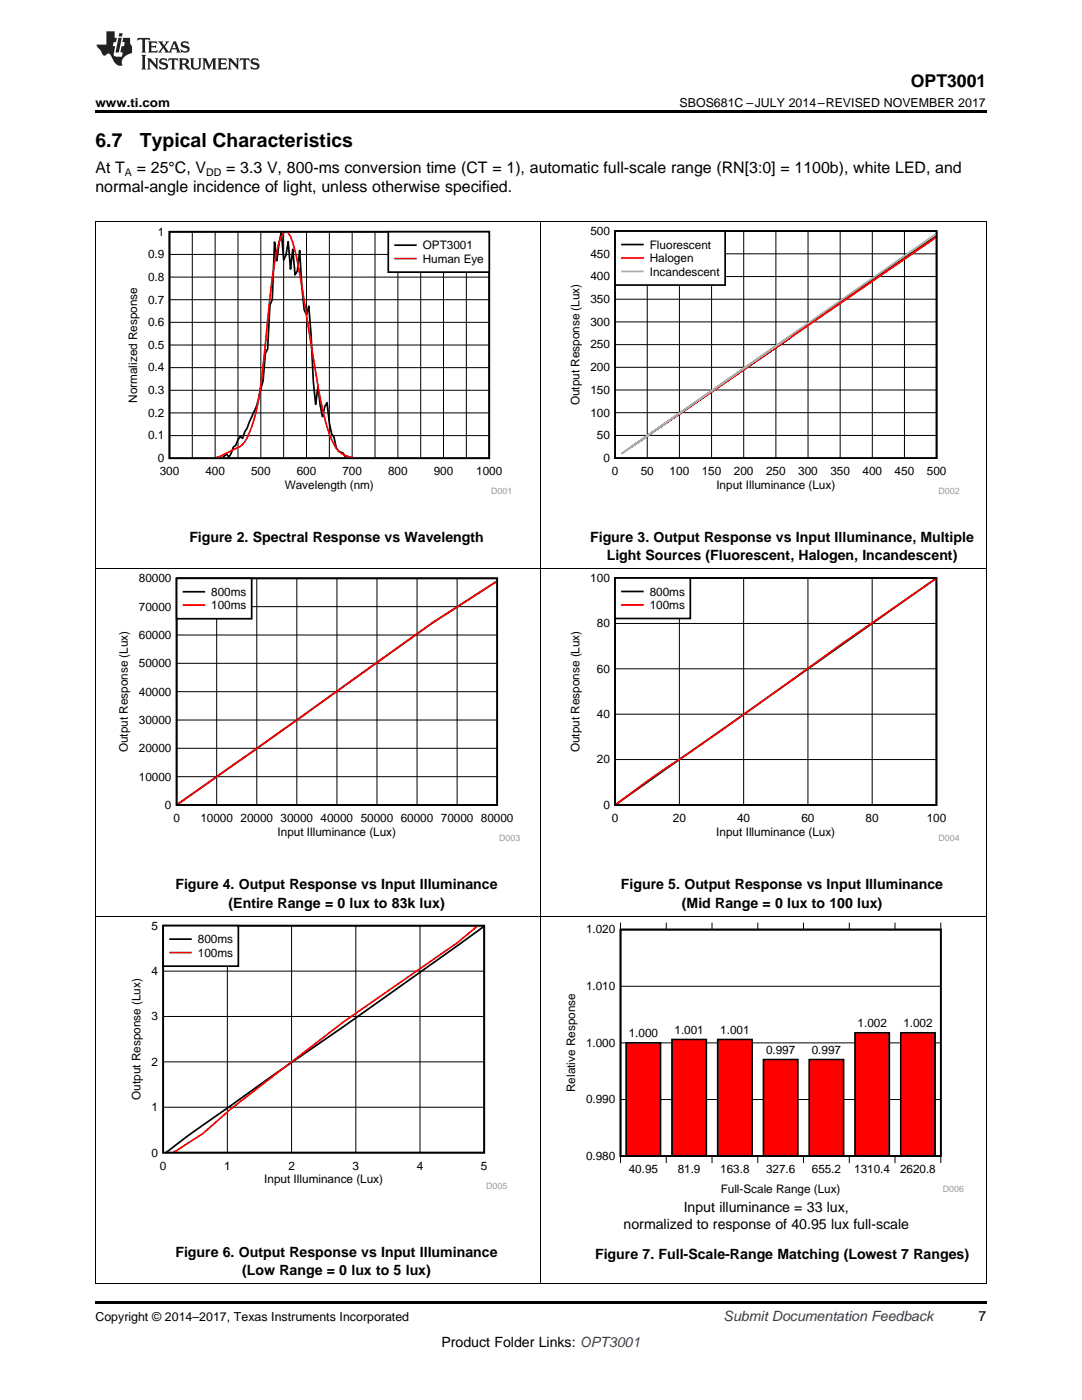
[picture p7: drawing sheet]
<svg xmlns="http://www.w3.org/2000/svg" width="216mm" height="279mm" viewBox="0 0 216 279" stroke-linecap="round" stroke-linejoin="round" font-family="sans-serif">
<path d="M19 259.7h177.8v.5h-177.8z" fill="#000"/>
<path d="M19.1 182.9v73.4M107.9 182.9v73.4M196.8 182.9v73.4M19 256.2h177.8" fill="none" stroke="#000" stroke-width=".2"/>
<path d="M112.5 184.1h79.8v54.5h-79.8z" fill-rule="evenodd" fill="#fff"/>
<path d="M123.8 185.5h63.9v45.2h-63.9z" fill="none" stroke="#000" stroke-width=".34"/>
<g fill="none" stroke="#000" stroke-width=".2">
<path d="M123.8 184.1v1.4h63.9v-1.4M123.8 196.8h63.9M132.9 184.1v1.4M142.1 184.1v1.4M151.2 184.1v1.4M160.3 184.1v1.4M169.5 184.1v1.4M178.6 184.1v1.4M123.8 219.4h63.9M123.8 208.1h63.9M123.8 232.1v-1.4h63.9v1.4M132.9 230.7v1.4"/>
<path d="M142.1 230.7v1.4M151.2 230.7v1.4M160.3 230.7v1.4M169.5 230.7v1.4M178.6 230.7v1.4"/>
</g>
<path d="M124.9 208.1h6.9v22.6h-6.9z" fill-rule="evenodd" fill="#f00"/>
<path d="M124.9 208.1h6.9v22.6h-6.9z" fill="none" stroke="#000" stroke-width=".34"/>
<path d="M134.1 207.5h6.8v23.2h-6.8z" fill-rule="evenodd" fill="#f00"/>
<path d="M134.1 207.5h6.8v23.2h-6.8z" fill="none" stroke="#000" stroke-width=".34"/>
<path d="M143.2 207.5h6.9v23.2h-6.9z" fill-rule="evenodd" fill="#f00"/>
<path d="M143.2 207.5h6.9v23.2h-6.9z" fill="none" stroke="#000" stroke-width=".34"/>
<path d="M152.3 211.5h6.9v19.2h-6.9z" fill-rule="evenodd" fill="#f00"/>
<path d="M152.3 211.5h6.9v19.2h-6.9z" fill="none" stroke="#000" stroke-width=".34"/>
<path d="M161.5 211.5h6.8v19.2h-6.8z" fill-rule="evenodd" fill="#f00"/>
<path d="M161.5 211.5h6.8v19.2h-6.8z" fill="none" stroke="#000" stroke-width=".34"/>
<path d="M170.6 206.1h6.9v24.6h-6.9z" fill-rule="evenodd" fill="#f00"/>
<path d="M170.6 206.1h6.8v24.6h-6.8z" fill="none" stroke="#000" stroke-width=".34"/>
<path d="M179.7 206.1h6.9v24.6h-6.9z" fill-rule="evenodd" fill="#f00"/>
<path d="M123.8 185.5h63.9v45.2h-63.9zM179.7 206.1h6.9v24.6h-6.9z" fill="none" stroke="#000" stroke-width=".34"/>
<path d="M25.8 183.8h75.4v53.4h-75.4z" fill-rule="evenodd" fill="#fff"/>
<path d="M32.6 184.7h64v45.3h-64zM96.4 185l-27.7 19.8-14.1 9.7-8.7 6.3a175.3 175.3 0 0 0-12.4 9l-.3 .1" fill="none" stroke="#000" stroke-width=".34"/>
<path d="M32.6 193.8h64M45.4 184.7v45.3M58.2 184.7v45.3M71 184.7v45.3M83.8 184.7v45.3M32.6 211.9h64M32.6 202.9h64M32.6 221h64" fill="none" stroke="#000" stroke-width=".2"/>
<path d="M95.2 184.9l-4 3.3-22.5 15.6-22.8 17.7-5.4 4.7-5.2 3.4-.7 .3" fill="none" stroke="#f00" stroke-width=".34"/>
<path d="M32.6 184.7h15v8.1h-15z" fill-rule="evenodd" fill="#fff"/>
<path d="M32.6 184.7h15v8.1h-15zM33.9 187.4h4.2" fill="none" stroke="#000" stroke-width=".34"/>
<path d="M33.9 190.1h4.2" fill="none" stroke="#f00" stroke-width=".34"/>
<path d="M19.1 113.5v69.4M107.9 113.5v69.4M196.8 113.5v69.4M19 182.9h177.8" fill="none" stroke="#000" stroke-width=".2"/>
<path d="M23.3 114.5h80.4v53.4h-80.4z" fill-rule="evenodd" fill="#fff"/>
<path d="M35.2 115.4h64v45.3h-64zM99 116.1l-12.8 8.3-50.7 36.1" fill="none" stroke="#000" stroke-width=".34"/>
<g fill="none" stroke="#000" stroke-width=".2">
<path d="M43.2 115.4v45.3M51.2 115.4v45.3M59.2 115.4v45.3M67.2 115.4v45.3M75.2 115.4v45.3M83.2 115.4v45.3M91.2 115.4v45.3M35.2 138h64M35.2 132.4h64M35.2 126.7h64M35.2 121.1h64M35.2 155h64"/>
<path d="M35.2 149.3h64M35.2 143.7h64"/>
</g>
<path d="M99 116.1l-12.8 8.2-25.8 18.6-24.9 17.6" fill="none" stroke="#f00" stroke-width=".34"/>
<path d="M35.2 115.4h15v8.1h-15z" fill-rule="evenodd" fill="#fff"/>
<path d="M35.2 115.4h15v8.1h-15zM36.6 118.1h4.2" fill="none" stroke="#000" stroke-width=".34"/>
<path d="M36.6 120.8h4.2" fill="none" stroke="#f00" stroke-width=".34"/>
<path d="M113.3 114.5h78.1v53.4h-78.1z" fill-rule="evenodd" fill="#fff"/>
<path d="M122.7 115.4h64.2v45.2h-64.2zM186.6 115.5l-63.6 45" fill="none" stroke="#000" stroke-width=".34"/>
<path d="M135.6 115.4v45.3M148.4 115.4v45.3M161.2 115.4v45.3M174 115.4v45.3M122.7 133.5h64.2M122.7 124.4h64.2M122.7 151.6h64.2M122.7 142.5h64.2" fill="none" stroke="#000" stroke-width=".2"/>
<path d="M186.7 115.5l-18.6 12.9a990 990 0 0 1-38.8 27.4l-6.3 4.7" fill="none" stroke="#f00" stroke-width=".34"/>
<path d="M122.7 115.4h15v8h-15z" fill-rule="evenodd" fill="#fff"/>
<path d="M122.7 115.4h15v8h-15zM124.1 118h4.2" fill="none" stroke="#000" stroke-width=".34"/>
<path d="M124.1 120.7h4.2" fill="none" stroke="#f00" stroke-width=".34"/>
<path d="M19.1 44.3v69.2M107.9 44.3v69.2M196.8 44.3v69.2M19 113.5h177.8" fill="none" stroke="#000" stroke-width=".2"/>
<path d="M25.1 45.4h76.7v53.2h-76.7z" fill-rule="evenodd" fill="#fff"/>
<path d="M33.8 46.3h63.8v45.1h-63.8zM56.1 46.4l-.9 5.6-.4-3.7-.5 11.5-.4 1.1-.5 8.8-.4 .8-.5 5.5a37.8 37.8 0 0 1-3.6 10.1l-.5 1.4-.5-.4-.4 .7-.5 1.1-.4 .3-.5 1.3-.4 .8-.5-.7-.8 .7M56.2 46.4l.4 5.5 .5-1 .4-2.7 .5 5.5 .4-3.9 .5 5.1 .4-.8 .5-4.1 .4 7.4 .5 4.4 .5 1.1 .4-1.8 .5 5.8 .4 9.3 .5 4.5 .4-3.5 .5 3.7 .4 2.2 .5-1.9 .5-.8 .4 4 .5 2.2 .4 .6 .5 2.1 .4 .7 .9 .4 .5 .8 .2 .1" fill="none" stroke="#000" stroke-width=".34"/>
<g fill="none" stroke="#000" stroke-width=".2">
<path d="M33.8 59.8h63.8M33.8 55.3h63.8M33.8 50.8h63.8M38.4 46.3v45.2M42.9 46.3v45.2M47.5 46.3v45.2M52 46.3v45.2M56.6 46.3v45.2M61.2 46.3v45.2M65.7 46.3v45.2M70.3 46.3v45.2M74.8 46.3v45.2"/>
<path d="M79.4 46.3v45.2M83.9 46.3v45.2M88.5 46.3v45.2M93.1 46.3v45.2M33.8 77.9h63.8M33.8 73.4h63.8M33.8 68.9h63.8M33.8 64.3h63.8M33.8 86.9h63.8M33.8 82.4h63.8"/>
</g>
<path d="M56.7 46.4l-.6 .8a32.1 32.1 0 0 0-1.8 8.3l-1.3 13.2a90.6 90.6 0 0 1-2.3 15.1 10.1 10.1 0 0 1-2.8 5.3l-3.6 1.8-1.1 .4M57.4 46.4l.1 .1a15.3 15.3 0 0 1 1.8 5.6l1.9 10.8a315 315 0 0 0 3.6 20.6 15.2 15.2 0 0 0 2.7 6.5l1.4 .9 1.5 .4" fill="none" stroke="#f00" stroke-width=".34"/>
<path d="M77.5 46.3h20.1v8h-20.1z" fill-rule="evenodd" fill="#fff"/>
<path d="M77.5 46.3h20.1v8h-20.1zM78.8 48.9h4.2" fill="none" stroke="#000" stroke-width=".34"/>
<path d="M78.8 51.6h4.2" fill="none" stroke="#f00" stroke-width=".34"/>
<path d="M113.3 45.2h78.1v53.4h-78.1z" fill-rule="evenodd" fill="#fff"/>
<path d="M122.7 46.1h64.2v45.3h-64.2zM186.7 47.2l-60.7 42 31.6-21.7-23.5 16" fill="none" stroke="#000" stroke-width=".34"/>
<g fill="none" stroke="#000" stroke-width=".2">
<path d="M122.7 59.7h64.2M122.7 55.2h64.2M122.7 50.7h64.2M129.2 46.1v45.3M135.6 46.1v45.3M142 46.1v45.3M148.4 46.1v45.3M154.8 46.1v45.3M161.2 46.1v45.3M167.6 46.1v45.3M174.1 46.1v45.3M180.5 46.1v45.3"/>
<path d="M122.7 77.8h64.2M122.7 73.3h64.2M122.7 68.8h64.2M122.7 64.2h64.2M122.7 86.9h64.2M122.7 82.4h64.2"/>
</g>
<path d="M152.2 71l-19.6 13.6 54.1-37.2-60.5 41.6 2.7-1.8" fill="none" stroke="#f00" stroke-width=".34"/>
<path d="M186.7 46.7l-62.7 43.8 10.4-7.2" fill="none" stroke="#aaa" stroke-width=".34"/>
<path d="M122.7 46.1h22v10.8h-22z" fill-rule="evenodd" fill="#fff"/>
<path d="M122.7 46.1h22v10.8h-22zM124.1 48.8h4.2" fill="none" stroke="#000" stroke-width=".34"/>
<path d="M124.1 51.5h4.2" fill="none" stroke="#f00" stroke-width=".34"/>
<path d="M124.1 54.2h4.2" fill="none" stroke="#aaa" stroke-width=".34"/>
<path d="M19 44.3h177.8" fill="none" stroke="#000" stroke-width=".2"/>
<path d="M19 22h177.8v.5h-177.8z" fill="#000"/>
<g fill="#231f20">
<path d="M27.5 7.6l-.1 .5 .4-.2h.6v.1v2.1l-.2 .4h1l-.3-.4v-2.1l.1-.1h.5l.5 .2-.2-.5zM29.5 8.3l.2 .3v1.5l-.2 .4h1.8l.2-.6a1.04 1.04 0 0 1-1.3 .2v-.7h.6l.3 .2v-.6l-.3 .2h-.6v-.6l.8-.1 .4 .3-.2-.5zM31.5 8.3l.9 1.1-.9 1.1h.8l-.2-.2 .5-.7 .4 .7-.2 .2h1.5l-.1-.2 .1-.4h.9l.1 .4-.2 .2h1l-.3-.3-.7-1.9h-.5l-.9 2-.8-1 .9-1h-.8l.1 .3-.3 .5-.4-.6 .2-.2zM34.7 8.6l.4 1h-.7zM36.3 8.4a.63 .63 0 0 0-.2 .7 .63 .63 0 0 0 .6 .4l.6 .2 .1 .2a.75 .75 0 0 1-.7 .4 .75 .75 0 0 1-.6-.5l.1 .7 .1-.1a1.11 1.11 0 0 0 1.5-.6 1.13 1.13 0 0 0-1.2-.8l-.1-.4a1.04 1.04 0 0 1 1.2 .2l-.2-.5-.1 .1-.5-.2zM28.2 10.9l.2 .4v2.2l-.2 .4h1l-.3-.4v-2.2l.3-.4zM29.3 11.6l.3 .4v1.5l-.3 .4h.8l-.2-.4v-1.3l1.5 1.7v-1.9l.2-.4h-.7l.2 .4v.9l-1.1-1.3zM32 11.8a.62 .62 0 0 0-.2 .7 .62 .62 0 0 0 .6 .4l.6 .1 .1 .3a.76 .76 0 0 1-.7 .3 .76 .76 0 0 1-.6-.4l.1 .7 .1-.1a1.11 1.11 0 0 0 1.5-.6 1.13 1.13 0 0 0-1.2-.8l-.1-.4a1.04 1.04 0 0 1 1.2 .2l-.2-.6-.1 .1-.5-.1zM33.7 11.6l-.2 .6a.61 .61 0 0 1 .8-.3v1.6l-.2 .4h.9l-.2-.4v-1.6a.63 .63 0 0 1 .8 .3l-.2-.6zM35.6 11.6l.3 .4v1.5l-.3 .4h1l-.2-.2v-.8l.5 .2a.76 .76 0 0 0 1.2 .7l-1-1a.58 .58 0 0 0 .6-.5 .58 .58 0 0 0-.5-.6zM36.4 11.9h.1a.45 .45 0 0 1 .5 .1 .45 .45 0 0 1 .1 .5l-.7 .2zM37.9 11.6l.2 .2a2.17 2.17 0 0 0 .3 1.9 .99 .99 0 0 0 1.6-.6v-1.1l.2-.4h-.7l.2 .2a1.92 1.92 0 0 1-.2 1.8 .6 .6 0 0 1-.9-.5v-1.1l.2-.4zM40.4 11.6l.2 .4v1.5l-.2 .4h.7l-.2-.4v-1.4l.8 1.8 .8-1.8v1.4l-.2 .4h.9l-.2-.4v-1.5l.2-.4h-.8l-.6 1.5-.6-1.5zM43.4 11.6l.2 .4v1.5l-.2 .4h1.8l.2-.6a1.04 1.04 0 0 1-1.3 .1v-.6h.5l.4 .2v-.6l-.4 .2h-.5v-.7h.8l.3 .3-.1-.6zM45.5 11.6l.2 .4v1.5l-.2 .4h.7l-.2-.4v-1.3l1.5 1.7v-1.9l.2-.4h-.7l.2 .4v.9l-1.1-1.3zM47.9 11.6l-.1 .6a.61 .61 0 0 1 .8-.3v1.6l-.3 .4h1l-.3-.4 .1-1.6a.63 .63 0 0 1 .7 .3l-.1-.6zM50.2 11.8a.62 .62 0 0 0-.2 .7 .62 .62 0 0 0 .6 .4l.6 .1 .2 .3a.76 .76 0 0 1-.8 .3 .76 .76 0 0 1-.6-.4l.1 .7 .2-.1a1.11 1.11 0 0 0 1.5-.6 1.13 1.13 0 0 0-1.3-.8l-.1-.4a1.04 1.04 0 0 1 1.2 .2l-.1-.6-.2 .1-.5-.1z"/>
<path d="M21.2 6.3v2.6h-1.9l.1 .4 .7 .9a.91 .91 0 0 0 1 .8 .56 .56 0 0 1 .5-.3 .56 .56 0 0 1 .5 .3l.4 .8a1.53 1.53 0 0 0 1.9 1.2 1.54 1.54 0 0 1 1-2.1l.9-.3v-1.4a1.52 1.52 0 0 1-.3-1.6h-1.4l-.2 .8h.5l-.2 .8h-.4l-.2 1v.2l.4 .1-.2 .8a1.93 1.93 0 0 1-1.6-.3l.3-1.8h-.5l.2-.8h.4l.2-.8h-.4v-1.3zM23.6 7.6l-.6 2.9h.7l.6-2.9zM23.8 6.6l-.1 .7h.6l.2-.7z"/>
</g>
<g font-size="3.9">
<text x="19" y="29.3">6.7</text>
<text x="27.9" y="29.3">Typical Characteristics</text>
</g>
<text font-size="3.5" x="181.8" y="17.3">OPT3001</text>
<g font-size="3.2">
<text x="19" y="34.4">At T</text>
<text x="27.3" y="34.4">= 25°C, V</text>
<text x="45.1" y="34.4">= 3.3 V, 800-ms conversion time (CT = 1), automatic full-scale range (RN[3:0] = 1100b), white LED, and</text>
<text x="19" y="38.3">normal-angle incidence of light, unless otherwise specified.</text>
</g>
<g font-size="2.8">
<text x="37.8" y="108.2">Figure 2. Spectral Response vs Wavelength</text>
<text x="117.8" y="108.2">Figure 3. Output Response vs Input Illuminance, Multiple</text>
<text x="121.1" y="111.8">Light Sources (Fluorescent, Halogen, Incandescent)</text>
<text x="35" y="177.4">Figure 4. Output Response vs Input Illuminance</text>
<text x="123.9" y="177.4">Figure 5. Output Response vs Input Illuminance</text>
<text x="45.6" y="181.2">(Entire Range = 0 lux to 83k lux)</text>
<text x="136.1" y="181.2">(Mid Range = 0 lux to 100 lux)</text>
<text x="124.4" y="245.2">normalized to response of 40.95 lux full-scale</text>
<text x="136.4" y="241.8">Input illuminance = 33 lux,</text>
<text x="35" y="250.8">Figure 6. Output Response vs Input Illuminance</text>
<text x="118.7" y="251.3">Figure 7. Full-Scale-Range Matching (Lowest 7 Ranges)</text>
<text x="48.3" y="254.5">(Low Range = 0 lux to 5 lux)</text>
<text x="195.3" y="263.6">7</text>
<text x="88.1" y="268.9">Product Folder Links: OPT3001</text>
</g>
<text font-size="2.8" fill="#0000c8" x="144.4" y="263.6">Submit Documentation Feedback</text>
<g font-size="2.5">
<text x="19" y="21.4">www.ti.com</text>
<text x="135.6" y="21.4">SBOS681C –JULY 2014–REVISED NOVEMBER 2017</text>
<text x="19" y="263.6">Copyright © 2014–2017, Texas Instruments Incorporated</text>
</g>
<g font-size="2.4">
<text x="117.8" y="46.9">500</text>
<text x="117.8" y="51.4">450</text>
<text x="129.7" y="49.6">Fluorescent</text>
<text x="129.7" y="52.3">Halogen</text>
<text x="117.8" y="56">400</text>
<text x="129.7" y="55">Incandescent</text>
<text x="117.8" y="65">300</text>
<text x="117.8" y="60.5">350</text>
<text x="117.8" y="69.5">250</text>
<text x="117.8" y="74.1">200</text>
<text x="115.6" y="80.9" transform="rotate(-90 115.6 80.9)">Output Response (Lux)</text>
<text x="117.8" y="83.1">100</text>
<text x="117.8" y="78.6">150</text>
<text x="119.1" y="87.7">50</text>
<text x="120.4" y="92.2">0</text>
<text x="122.1" y="94.9">0</text>
<text x="127.8" y="94.9">50</text>
<text x="133.6" y="94.9">100</text>
<text x="140" y="94.9">150</text>
<text x="146.4" y="94.9">200</text>
<text x="152.9" y="94.9">250</text>
<text x="159.3" y="94.9">300</text>
<text x="165.7" y="94.9">350</text>
<text x="172.1" y="94.9">400</text>
<text x="178.5" y="94.9">450</text>
<text x="184.9" y="94.9">500</text>
<text x="142.9" y="97.6">Input Illuminance (Lux)</text>
<text x="115.6" y="150.1" transform="rotate(-90 115.6 150.1)">Output Response (Lux)</text>
<text x="30.2" y="185.5">5</text>
<text x="39.5" y="188.3">800ms</text>
<text x="39.5" y="190.9">100ms</text>
<text x="30.2" y="194.6">4</text>
<text x="30.2" y="203.6">3</text>
<text x="30.2" y="212.7">2</text>
<text x="28" y="219.5" transform="rotate(-90 28 219.5)">Output Response (Lux)</text>
<text x="30.2" y="221.7">1</text>
<text x="30.2" y="230.8">0</text>
<text x="31.9" y="233.5">0</text>
<text x="44.7" y="233.5">1</text>
<text x="57.5" y="233.5">2</text>
<text x="70.4" y="233.5">3</text>
<text x="83.2" y="233.5">4</text>
<text x="96" y="233.5">5</text>
<text x="52.7" y="236.2">Input Illuminance (Lux)</text>
</g>
<g font-size="2.3">
<text x="31.5" y="47">1</text>
<text x="29.5" y="51.5">0.9</text>
<text x="84.4" y="49.8">OPT3001</text>
<text x="84.4" y="52.4">Human Eye</text>
<text x="29.5" y="56.1">0.8</text>
<text x="29.5" y="65.1">0.6</text>
<text x="29.5" y="60.6">0.7</text>
<text x="29.5" y="69.6">0.5</text>
<text x="29.5" y="74.1">0.4</text>
<text x="27.4" y="80.4" transform="rotate(-90 27.4 80.4)">Normalized Response</text>
<text x="29.5" y="83.2">0.2</text>
<text x="29.5" y="78.7">0.3</text>
<text x="29.5" y="87.7">0.1</text>
<text x="31.5" y="92.2">0</text>
<text x="31.9" y="94.9">300</text>
<text x="41" y="94.9">400</text>
<text x="50.1" y="94.9">500</text>
<text x="59.2" y="94.9">600</text>
<text x="68.3" y="94.9">700</text>
<text x="77.4" y="94.9">800</text>
<text x="86.6" y="94.9">900</text>
<text x="95" y="94.9">1000</text>
<text x="56.8" y="97.6">Wavelength (nm)</text>
<text x="27.7" y="116.2">80000</text>
<text x="42.1" y="118.9">800ms</text>
<text x="117.8" y="116.1">100</text>
<text x="129.7" y="118.9">800ms</text>
<text x="27.7" y="121.8">70000</text>
<text x="42.1" y="121.6">100ms</text>
<text x="119.1" y="125.2">80</text>
<text x="129.7" y="121.5">100ms</text>
<text x="27.7" y="127.5">60000</text>
<text x="27.7" y="133.1">50000</text>
<text x="119.1" y="134.2">60</text>
<text x="27.7" y="138.8">40000</text>
<text x="119.1" y="143.3">40</text>
<text x="27.7" y="144.5">30000</text>
<text x="25.5" y="150.1" transform="rotate(-90 25.5 150.1)">Output Response (Lux)</text>
<text x="27.7" y="155.8">10000</text>
<text x="27.7" y="150.1">20000</text>
<text x="119.1" y="152.4">20</text>
<text x="32.9" y="161.4">0</text>
<text x="120.4" y="161.4">0</text>
<text x="34.6" y="164.1">0</text>
<text x="40" y="164.1">10000</text>
<text x="48" y="164.1">20000</text>
<text x="55.4" y="166.8">Input Illuminance (Lux)</text>
<text x="56" y="164.1">30000</text>
<text x="64" y="164.1">40000</text>
<text x="72" y="164.1">50000</text>
<text x="80" y="164.1">60000</text>
<text x="88" y="164.1">70000 80000</text>
<text x="122.1" y="164.1">0</text>
<text x="134.3" y="164.1">20</text>
<text x="142.9" y="166.8">Input Illuminance (Lux)</text>
<text x="147.1" y="164.1">40</text>
<text x="159.9" y="164.1">60</text>
<text x="172.7" y="164.1">80</text>
<text x="184.9" y="164.1">100</text>
<text x="116.9" y="186.3">1.020</text>
<text x="116.9" y="197.6">1.010</text>
<text x="116.9" y="208.9">1.000</text>
<text x="125.5" y="207">1.000</text>
<text x="134.6" y="206.3">1.001</text>
<text x="143.7" y="206.3">1.001</text>
<text x="171.1" y="205">1.002</text>
<text x="180.3" y="205">1.002</text>
<text x="152.9" y="210.3">0.997</text>
<text x="162" y="210.3">0.997</text>
<text x="114.7" y="218" transform="rotate(-90 114.7 218)">Relative Response</text>
<text x="116.9" y="220.2">0.990</text>
<text x="116.9" y="231.5">0.980</text>
<text x="125.5" y="234.2">40.95</text>
<text x="135.2" y="234.2">81.9</text>
<text x="143.7" y="234.2">163.8</text>
<text x="143.8" y="238.1">Full-Scale Range (Lux)</text>
<text x="152.9" y="234.2">327.6</text>
<text x="162" y="234.2">655.2</text>
<text x="170.5" y="234.2">1310.4</text>
<text x="179.6" y="234.2">2620.8</text>
</g>
<g font-size="2.1">
<text x="24.9" y="35.1">A</text>
<text x="41.1" y="35.1">DD</text>
</g>
<g font-size="1.8" fill="#999">
<text x="98" y="98.6">D001</text>
<text x="187.3" y="98.6">D002</text>
<text x="99.6" y="167.8">D003</text>
<text x="187.3" y="167.8">D004</text>
<text x="97" y="237.2">D005</text>
<text x="188.1" y="237.9">D006</text>
</g>
</svg>
